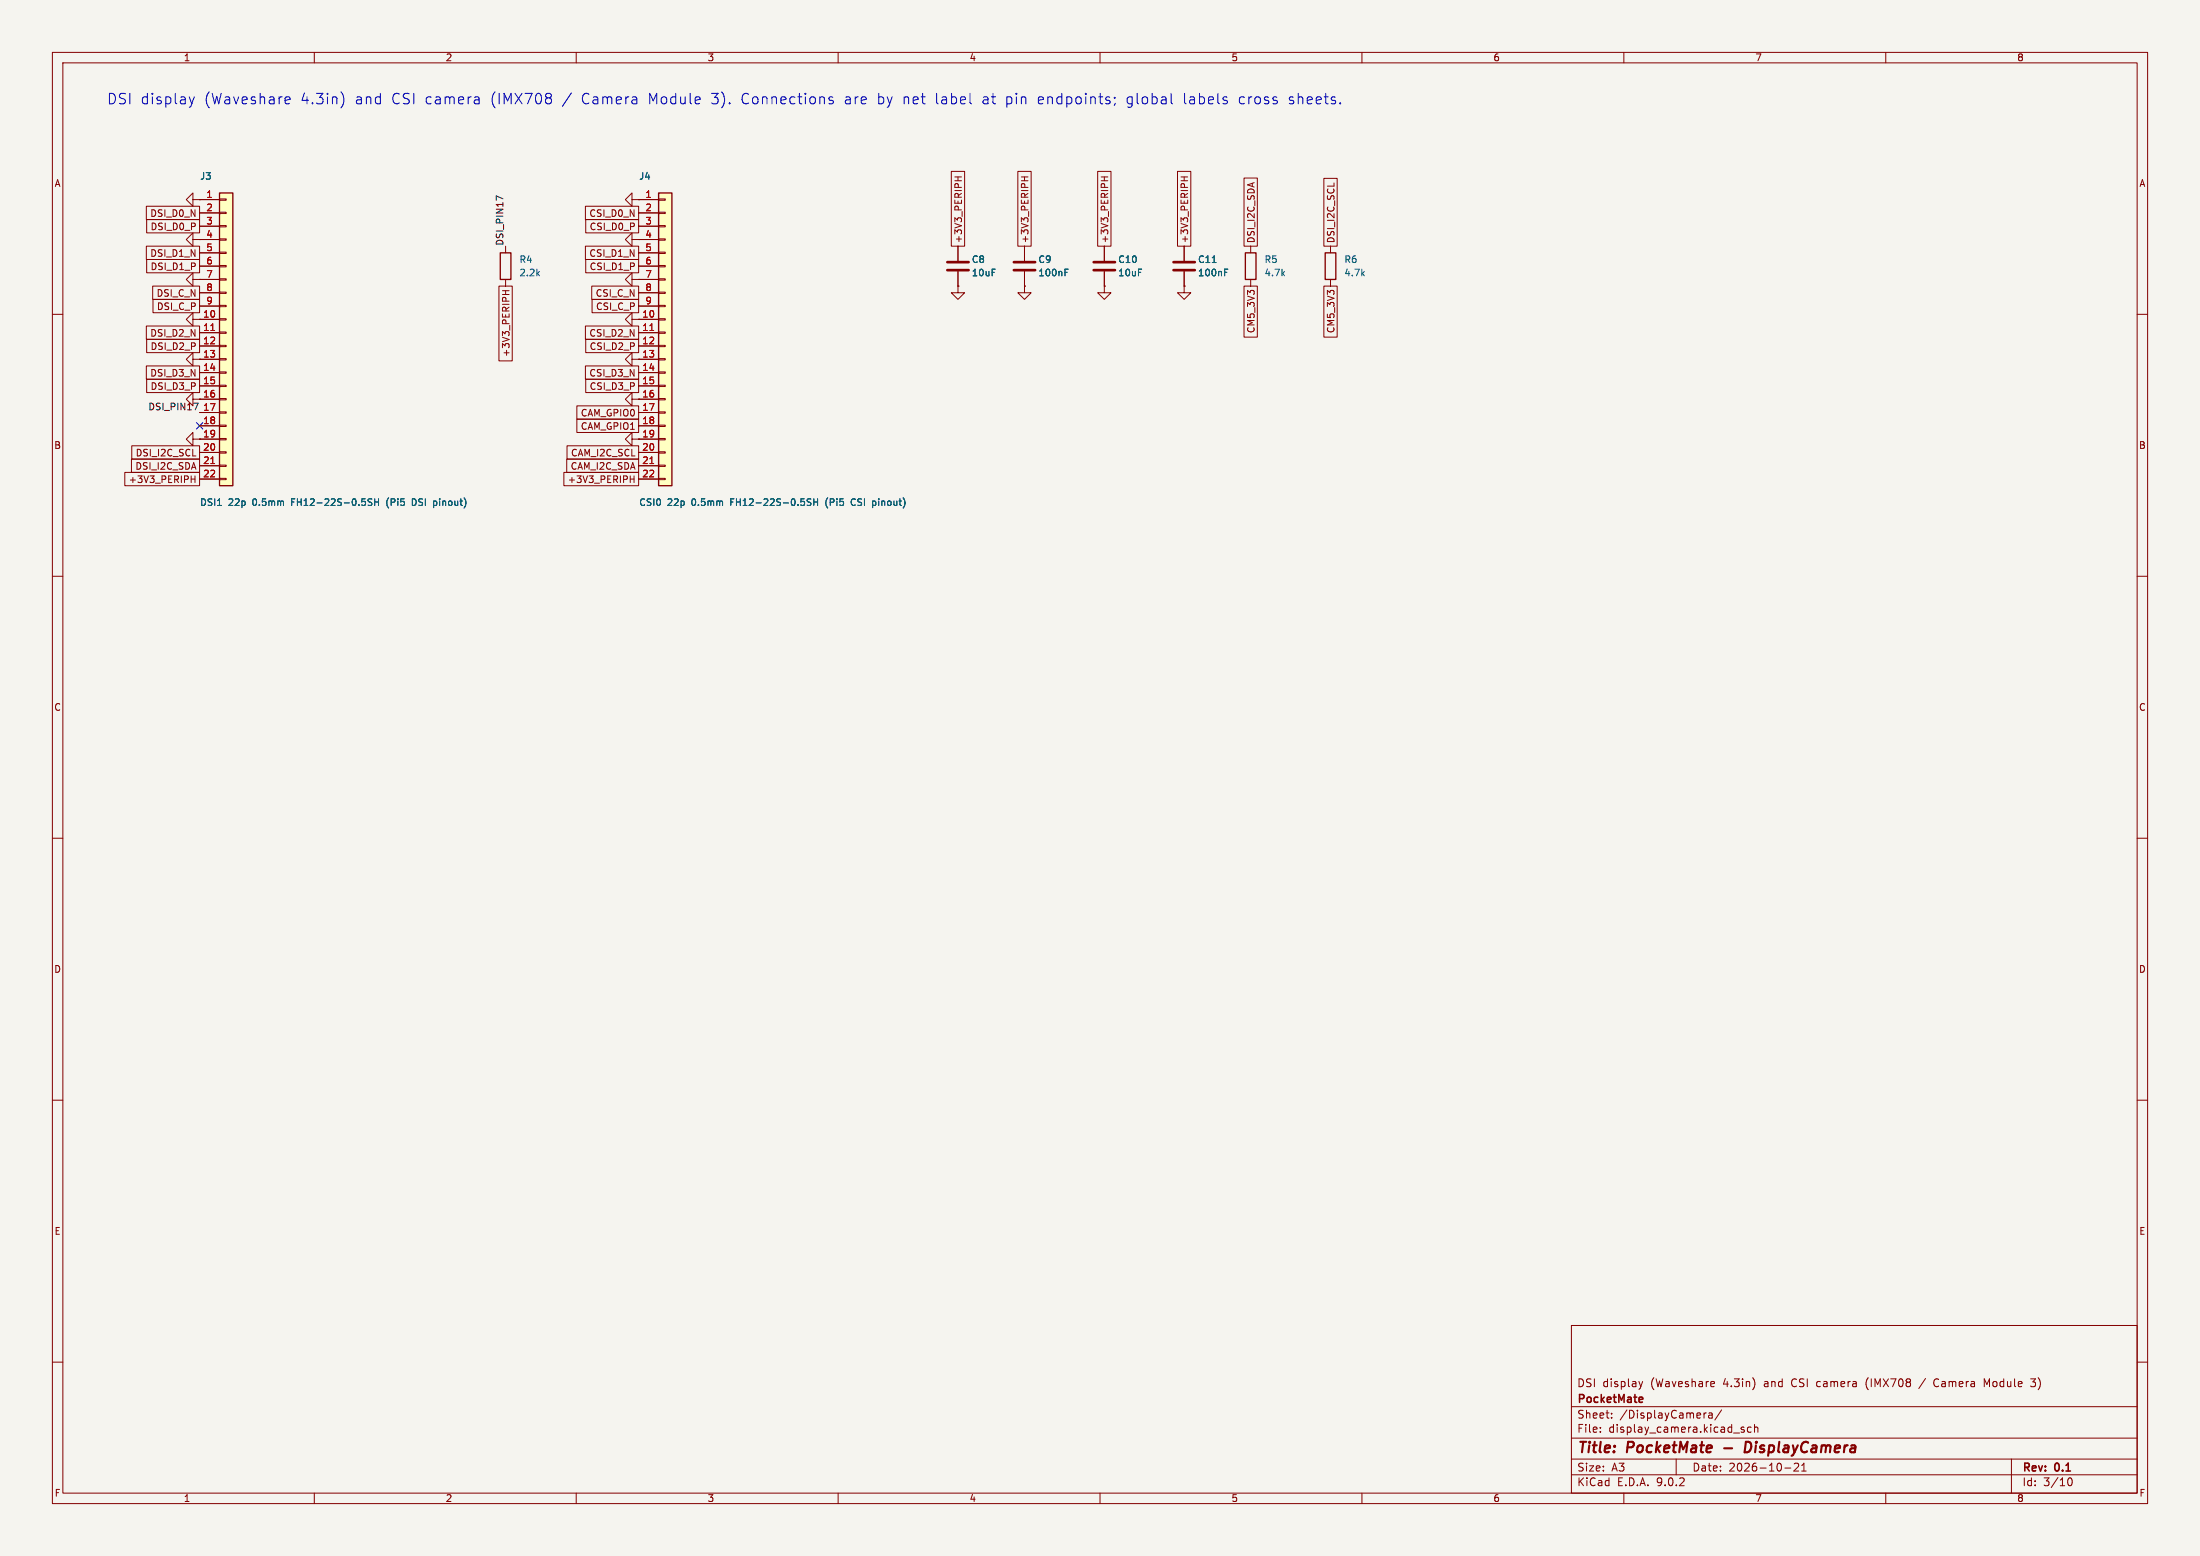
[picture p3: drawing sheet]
<svg xmlns="http://www.w3.org/2000/svg" width="420mm" height="297mm" viewBox="0 0 420 297" stroke-linecap="round" stroke-linejoin="round" font-family="sans-serif">
<path d="M0 0h420v297h-420z" fill="#f5f4ef" stroke="#f5f4ef" stroke-width=".19"/>
<g fill="none" stroke="#840000" stroke-width=".19">
<path d="M10 10h400v277h-400zM12 12h396v273h-396zM60 10v2M110 10v2M160 10v2M210 10v2M260 10v2M310 10v2M360 10v2M120.6 53.3v-1.2l-1.2 1.2 1.2 1.3v-1.3h1.3M121.9 53.3h.1M238.8 47v1.3"/>
<path d="M238.8 53.3v1.3M10 60h2M36.8 76.2v-1.3l-1.2 1.3 1.2 1.3v-1.3h1.3M36.8 68.6v-1.3l-1.2 1.3 1.2 1.3v-1.3h1.3M38.1 76.2h.1M38.1 68.6h.1M120.6 76.2v-1.3l-1.2 1.3 1.2 1.3v-1.3h1.3M120.6 61v-1.3l-1.2 1.3 1.2 1.2v-1.2h1.3M121.9 76.2h.1M121.9 61h.1M408 60h2M120.6 83.8v-1.2l-1.2 1.2 1.2 1.3v-1.3h1.3"/>
<path d="M121.9 83.8h.1M10 110h2M408 110h2M10 160h2M408 160h2M10 210h2M408 210h2M300 253h108v32h-108zM10 260h2M300 278.5h108M300 274.5h108M300 268.5h108"/>
<path d="M305.5 273.2v.2M305.5 272.5v.1M307.7 270.5v.2M307.7 269.8v.1M312.9 263.7l.3 1M313.2 264.7l-.1 .3M313.6 263.7l-.4 1M320 278.5v3M325.7 269.7l-.3 .1M326.2 269.8h.6l.1 .9M326.8 263.7l.4 .1 .1 .2-.7 .2M326.9 270l-.5 .1a.29 .29 0 0 0-.2 .3 .29 .29 0 0 0 .2 .3l.5-.1"/>
<path d="M327.2 264.6l-.4 .1M328.7 269.1l-1.3 1.9M332.9 272.5l-.3-.1-.2 .2v.2l.5 .2v.3h-.5M334.3 272.5l-.4-.1-.3 .3 .1 .6h.6M334.9 263.4l.1 .6-.1 .8M334.9 272.5l.3-.1 .3 .1 .1 .9M334.9 271.9v1.5M343.3 279.4v.5l-.9 .9h1M343.9 279.7l.5-.4v1.5M356.3 263.6v1M367.6 263.1l-1.3 1.9M369.7 263.2a.81 .81 0 0 0-.5 .7 .81 .81 0 0 0 .5 .8"/>
<path d="M379.8 263.2l-.5 1.1-.5-1.1v1.5M384 278.5v6.5M387.7 264.5l.2 .2 .5-.1M387.7 263.2h.9l-.5 .6h.3M408 260h2M60 285v2M110 285v2M160 285v2M210 285v2M260 285v2M300 281.5h108M310 285v2"/>
<path d="M340.7 280.2h1.2M343.9 280.8h.9M360 285v2M394.7 282.7l.2-.5 .2-.1a.8 .8 0 0 1 .5 .7 .8 .8 0 0 1-.5 .8l-.2-.2-.2-.4"/>
</g>
<path d="M329.1 276.4h1.6M334 275.3l-.7-.1-.3 2h.5l.5-.3" fill="none" stroke="#840000" stroke-width=".4"/>
<path d="M313.1 266.7l.4 .1 .1 .2-.7 .2M313.5 267.6l-.4 .1" fill="none" stroke="#840000" stroke-width=".3"/>
<path d="M237.7 48.3h2.1v5h-2.1z" fill="none" stroke="#840000" stroke-width=".25"/>
<path d="M125.7 36.8h2.6v55.9h-2.6z" fill="#ffffc2"/>
<path d="M125.7 36.8h2.6v55.9h-2.6zM95.5 48.3h2v5h-2zM253 48.3h2v5h-2z" fill="none" stroke="#840000" stroke-width=".25"/>
<g fill="none" stroke="#840000" stroke-width=".19">
<path d="M120.6 38.1v-1.3l-1.2 1.3 1.2 1.3v-1.3h1.3M121.9 38.1h.1M121.9 38.1h3.8M125.7 38h1.3v.2h-1.3zM96.5 47v1.3M96.5 53.3v1.3M120.6 45.7v-1.2l-1.2 1.2 1.2 1.3v-1.3h1.3M121.9 45.7h.1M121.9 40.6h3.8M121.9 43.2h3.8M121.9 45.7h3.8M121.9 48.3h3.8"/>
<path d="M121.9 50.8h3.8M121.9 53.3h3.8M121.9 55.9h3.8M121.9 58.4h3.8M125.7 40.5h1.3v.3h-1.3zM125.7 43.1h1.3v.2h-1.3zM125.7 45.6h1.3v.2h-1.3zM125.7 48.1h1.3v.3h-1.3zM125.7 50.7h1.3v.2h-1.3zM125.7 53.2h1.3v.3h-1.3zM125.7 55.8h1.3v.2h-1.3zM125.7 58.3h1.3v.2h-1.3z"/>
<path d="M182.9 54.6v1.3h1.2l-1.2 1.3-1.3-1.3h1.3M182.9 54.6h.1M182.9 47v2.8M182.9 51.8v2.8M195.6 54.6v1.3h1.2l-1.2 1.3-1.3-1.3h1.3M195.6 54.6h.1M195.6 47v2.8M195.6 51.8v2.8M210.8 54.6v1.3h1.3l-1.3 1.3-1.3-1.3h1.3M210.8 54.6h.1M210.8 47v2.8M210.8 51.8v2.8"/>
<path d="M226.1 54.6v1.3h1.2l-1.2 1.3-1.3-1.3h1.3M226.1 54.6h.1M226.1 47v2.8M226.1 51.8v2.8M254 47v1.3M254 53.3v1.3M120.6 68.6v-1.3l-1.2 1.3 1.2 1.3v-1.3h1.3M121.9 68.6h.1M121.9 61h3.8M121.9 63.5h3.8M121.9 66h3.8M121.9 68.6h3.8"/>
<path d="M121.9 71.1h3.8M121.9 73.7h3.8M121.9 76.2h3.8M121.9 78.7h3.8M125.7 60.8h1.3v.3h-1.3zM125.7 63.4h1.3v.2h-1.3zM125.7 65.9h1.3v.3h-1.3zM125.7 68.5h1.3v.2h-1.3zM125.7 71h1.3v.2h-1.3zM125.7 73.5h1.3v.3h-1.3zM125.7 76.1h1.3v.2h-1.3zM125.7 78.6h1.3v.3h-1.3z"/>
<path d="M121.9 81.3h3.8M121.9 83.8h3.8M121.9 86.4h3.8M121.9 88.9h3.8M121.9 91.4h3.8M125.7 81.2h1.3v.2h-1.3zM125.7 83.7h1.3v.2h-1.3zM125.7 86.2h1.3v.3h-1.3zM125.7 88.8h1.3v.2h-1.3zM125.7 91.3h1.3v.3h-1.3z"/>
</g>
<path d="M124.1 63.1h.7M124.1 88.5h.7" fill="none" stroke="#a90000" stroke-width=".19"/>
<g fill="none" stroke="#006464" stroke-width=".19">
<path d="M203.3 52h.4M203.3 51.4h.6M231.4 50.1h.8M233.8 52h.4M233.8 51.4h.6M154.8 95.3l-.5-.1-.2 .1v.4l.6 .2 .1 .3-.2 .3-.5-.1M155.4 95.2v1.3M155.4 95.8h.7M156.1 95.2v1.3M162.7 95.3l-.2 .5 .2 .6M166.6 96.4l.4 .1M166.6 95.6v1.3"/>
<path d="M167 95.6l-.4 .1"/>
</g>
<path d="M180.8 50h4.1M180.8 51.6h4.1M193.5 50h4.1M193.5 51.6h4.1M208.8 50h4.1M208.8 51.6h4.1M224 50h4.1M224 51.6h4.1" fill="none" stroke="#840000" stroke-width=".51"/>
<path d="M41.9 36.8h2.5v55.9h-2.5z" fill="#ffffc2"/>
<path d="M41.9 36.8h2.5v55.9h-2.5z" fill="none" stroke="#840000" stroke-width=".25"/>
<g fill="none" stroke="#840000" stroke-width=".19">
<path d="M27.9 39.4h10.2v2.5h-10.2zM36.8 38.1v-1.3l-1.2 1.3 1.2 1.3v-1.3h1.3M38.1 38.1h.1M38.1 38.1h3.8M41.9 38h1.3v.2h-1.3zM111.8 39.4h10.1v2.5h-10.1zM121.9 38.1h.1M121.9 38.1h3.8M181.6 32.7h2.6v14.3h-2.6zM182.3 33.8h1.3M182.9 33.8v.7M194.3 32.7h2.6v14.3h-2.6z"/>
<path d="M195 33.8h1.3M195.6 33.8v.7M209.5 32.7h2.6v14.3h-2.6zM210.2 33.8h1.3M210.8 33.8v.7M224.8 32.7h2.5v14.3h-2.5zM225.5 33.8h1.2M226.1 33.8v.7M237.5 34h2.5v13h-2.5zM252.7 34h2.6v13h-2.6zM27.9 47h10.2v2.5h-10.2zM28 49.5h10.1v2.6h-10.1z"/>
<path d="M28 41.9h10.1v2.6h-10.1zM29.1 54.6h9v2.6h-9zM29.2 57.1h8.9v2.6h-8.9zM36.8 53.3v-1.2l-1.2 1.2 1.2 1.3v-1.3h1.3M36.8 45.7v-1.2l-1.2 1.2 1.2 1.3v-1.3h1.3M38.1 53.3h.1M38.1 45.7h.1M38.1 40.6h3.8M38.1 43.2h3.8M38.1 45.7h3.8M38.1 48.3h3.8M38.1 50.8h3.8"/>
<path d="M38.1 53.3h3.8M38.1 55.9h3.8M38.1 58.4h3.8M41.9 40.5h1.3v.3h-1.3zM41.9 43.1h1.3v.2h-1.3zM41.9 45.6h1.3v.2h-1.3zM41.9 48.1h1.3v.3h-1.3zM41.9 50.7h1.3v.2h-1.3zM41.9 53.2h1.3v.3h-1.3zM41.9 55.8h1.3v.2h-1.3zM41.9 58.3h1.3v.2h-1.3zM95.2 54.6h2.6v14.3h-2.6z"/>
<path d="M95.9 55.5h1.3M96.5 55.5v.7M111.8 47h10.1v2.5h-10.1zM111.8 41.9h10.1v2.6h-10.1zM111.8 49.5h10.1v2.6h-10.1zM113 54.6h8.9v2.6h-8.9zM113 57.1h8.9v2.6h-8.9zM121.9 45.7h.1M121.9 53.3h.1M121.9 40.6h3.8M121.9 43.2h3.8M121.9 45.7h3.8"/>
<path d="M121.9 48.3h3.8M121.9 50.8h3.8M121.9 53.3h3.8M121.9 55.9h3.8M121.9 58.4h3.8M182.9 54.6h.1M182.9 47v2.8M182.9 51.8v2.8M195.6 54.6h.1M195.6 47v2.8M195.6 51.8v2.8M210.8 54.6h.1"/>
<path d="M210.8 47v2.8M210.8 51.8v2.8M226.1 54.6h.1M226.1 47v2.8M226.1 51.8v2.8M237.5 54.6h2.5v9.8h-2.5zM252.7 54.6h2.6v9.8h-2.6zM27.9 69.8h10.2v2.6h-10.2zM27.9 62.2h10.2v2.6h-10.2zM28 72.4h10.1v2.5h-10.1zM28 64.8h10.1v2.5h-10.1zM36.8 61v-1.3l-1.2 1.3 1.2 1.2v-1.2h1.3"/>
<path d="M38.1 61h.1M38.1 76.2h.1M38.1 68.6h.1M38.1 61h3.8M38.1 63.5h3.8M38.1 66h3.8M38.1 68.6h3.8M38.1 71.1h3.8M38.1 73.7h3.8M38.1 76.2h3.8M38.1 78.7h3.8M41.9 60.8h1.3v.3h-1.3z"/>
<path d="M41.9 63.4h1.3v.2h-1.3zM41.9 65.9h1.3v.3h-1.3zM41.9 68.5h1.3v.2h-1.3zM41.9 71h1.3v.2h-1.3zM41.9 73.5h1.3v.3h-1.3zM41.9 76.1h1.3v.2h-1.3zM41.9 78.6h1.3v.3h-1.3zM110.1 77.5h11.8v2.5h-11.8zM111.8 62.2h10.1v2.6h-10.1zM111.8 69.8h10.1v2.6h-10.1zM111.8 64.8h10.1v2.5h-10.1zM111.8 72.4h10.1v2.5h-10.1z"/>
<path d="M121.9 76.2h.1M121.9 61h.1M121.9 68.6h.1M121.9 61h3.8M121.9 63.5h3.8M121.9 66h3.8M121.9 68.6h3.8M121.9 71.1h3.8M121.9 73.7h3.8M121.9 76.2h3.8M121.9 78.7h3.8M23.8 90.2h14.3v2.5h-14.3z"/>
<path d="M25.1 87.6h13v2.6h-13zM25.2 85.1h12.9v2.5h-12.9zM36.5 91.4h.7M36.8 83.8v-1.2l-1.2 1.2 1.2 1.3v-1.3h1.3M37.2 90.8v1.3M38.1 83.8h.1M38.1 81.3h3.8M38.1 83.8h3.8M38.1 86.4h3.8M38.1 88.9h3.8M38.1 91.4h3.8M41.9 81.2h1.3v.2h-1.3z"/>
<path d="M41.9 83.7h1.3v.2h-1.3zM41.9 86.2h1.3v.3h-1.3zM41.9 88.8h1.3v.2h-1.3zM41.9 91.3h1.3v.3h-1.3zM107.6 90.2h14.3v2.5h-14.3zM108.2 87.6h13.7v2.6h-13.7zM108.2 85.1h13.7v2.5h-13.7zM110.1 80h11.8v2.6h-11.8zM120.3 91.4h.7M121 90.8v1.3M121.9 83.8h.1M121.9 81.3h3.8"/>
<path d="M121.9 83.8h3.8M121.9 86.4h3.8M121.9 88.9h3.8M121.9 91.4h3.8"/>
</g>
<path d="M40.2 63.1h.8M124.1 63.1h.7M40.2 88.5h.8M124.1 88.5h.7" fill="none" stroke="#a90000" stroke-width=".19"/>
<g fill="none" stroke="#006464" stroke-width=".19">
<path d="M203.3 52h.4M203.3 51.4h.6M231.4 50.1h.8M233.8 52h.4M233.8 51.4h.6M71 95.3l-.5-.1-.2 .1v.4l.6 .2 .1 .3-.3 .3-.4-.1M71.5 95.2v1.3M71.5 95.8h.8M72.3 95.2v1.3M79 95.2h-.3v1.3h.3M82.8 96.4l.3 .1M82.8 95.6v1.3"/>
<path d="M83.1 95.6l-.3 .1M154.8 95.3l-.5-.1-.2 .1v.4l.6 .2 .1 .3-.2 .3-.5-.1M155.4 95.8h.7M155.4 95.2v1.3M156.1 95.2v1.3M162.7 95.3l-.2 .5 .2 .6M166.6 96.4l.4 .1M166.6 95.6v1.3M167 95.6l-.4 .1"/>
</g>
<path d="M96 37.9l-1.3-.5v.8M37 77h.8l-.5 1.2" fill="none" stroke="#0f0f0f" stroke-width=".19"/>
<path d="M37.5 80.7l1.2 1.2M38.7 80.7l-1.2 1.2" fill="none" stroke="#000084" stroke-width=".19"/>
<g fill="none" stroke="#0000c2" stroke-width=".19">
<path d="M36.1 18.5l.5 1.3M36.6 19.8l-.3 .6M37.1 18.5l-.5 1.3M54.7 18.5l.6 .1 .1 .4-1 .2M55.3 19.7l-.6 .1M65.1 17.5a2.29 2.29 0 0 1 0 3.1M91.4 18.6l.1 1.2M91.5 19.7l-.2 .1M91.5 19l-.2 .1M105.1 17.9l.2 .3-.2 .4M105.1 18.8l.2 .3v.3l-.2 .3M159 18.6l-.5-.1-.3 .3 .1 .3 .7 .1v.5h-.8"/>
<path d="M212.8 18.6v.2M212.9 19.7l-.2 .4"/>
</g>
<g font-size="2.8" fill="#0000c2">
<text x="20.3" y="20.1">DSI display</text>
<text x="38.9" y="20.1">(Waveshare</text>
<text x="57.3" y="20.1">4.3in)</text>
<text x="67.8" y="20.1">and</text>
<text x="74.8" y="20.1">CSI camera</text>
<text x="93.8" y="20.1">(IMX708</text>
<text x="107.5" y="20.1">/</text>
<text x="111.2" y="20.1">Camera</text>
<text x="124" y="20.1">Module</text>
<text x="136.1" y="20.1">3).</text>
<text x="141.9" y="20.1">Connections</text>
<text x="161.6" y="20.1">are</text>
<text x="168" y="20.1">by</text>
<text x="172.9" y="20.1">net</text>
<text x="179.1" y="20.1">label</text>
<text x="188.1" y="20.1">at</text>
<text x="192.7" y="20.1">pin</text>
<text x="198.8" y="20.1">endpoints;</text>
<text x="215.8" y="20.1">global</text>
<text x="226.8" y="20.1">labels</text>
<text x="237.4" y="20.1">cross</text>
<text x="247" y="20.1">sheets.</text>
</g>
<g font-size="2.8" fill="#840000">
<text x="301" y="277.9">Title:</text>
<text x="310.6" y="277.9">PocketMate</text>
<text x="334.7" y="277.9">DisplayCamera</text>
</g>
<g font-size="2.1" fill="#840000">
<text x="301" y="268.2">PocketMate</text>
<text x="301" y="265">DSI display</text>
<text x="315.2" y="265">(Waveshare</text>
<text x="329.1" y="265">4.3in)</text>
<text x="337" y="265">and</text>
<text x="342.4" y="265">CSI camera</text>
<text x="356.9" y="265">(IMX708</text>
<text x="370.2" y="265">Camera</text>
<text x="379.9" y="265">Module</text>
<text x="389.1" y="265">3)</text>
<text x="301" y="273.7">File:</text>
<text x="301" y="271">Sheet:</text>
<text x="307.1" y="273.7">display_camera.kicad_sch</text>
<text x="309.2" y="271">/DisplayCamera/</text>
<text x="301" y="281.1">Size:</text>
<text x="307.6" y="281.1">A3</text>
<text x="323" y="281.1">Date:</text>
<text x="330" y="281.1">2026-10-21</text>
<text x="386" y="281.3">Rev:</text>
<text x="392.4" y="281.3">0.1</text>
<text x="301" y="283.9">KiCad</text>
<text x="308.7" y="283.9">E.D.A.</text>
<text x="316.3" y="283.9">9.0.2</text>
<text x="386" y="283.9">Id:</text>
<text x="390.1" y="283.9">3/10</text>
</g>
<g font-size="1.8" fill="#840000">
<text x="35" y="11.9">1</text>
<text x="85" y="11.9">2</text>
<text x="135" y="11.9">3</text>
<text x="185" y="11.9">4</text>
<text x="235" y="11.9">5</text>
<text x="285" y="11.9">6</text>
<text x="335" y="11.9">7</text>
<text x="385" y="11.9">8</text>
<text x="10.3" y="35.9">A</text>
<text x="408.3" y="35.9">A</text>
<text x="28.6" y="41.6">DSI_D0_N</text>
<text x="112.4" y="41.6">CSI_D0_N</text>
<text x="28.7" y="44.1">DSI_D0_P</text>
<text x="112.5" y="44.1">CSI_D0_P</text>
<text x="183.8" y="46.5" transform="rotate(-90 183.8 46.5)">+3V3_PERIPH</text>
<text x="196.5" y="46.5" transform="rotate(-90 196.5 46.5)">+3V3_PERIPH</text>
<text x="211.8" y="46.5" transform="rotate(-90 211.8 46.5)">+3V3_PERIPH</text>
<text x="227" y="46.5" transform="rotate(-90 227 46.5)">+3V3_PERIPH</text>
<text x="239.7" y="46.5" transform="rotate(-90 239.7 46.5)">DSI_I2C_SDA</text>
<text x="255" y="46.5" transform="rotate(-90 255 46.5)">DSI_I2C_SCL</text>
<text x="28.6" y="49.2">DSI_D1_N</text>
<text x="28.7" y="51.8">DSI_D1_P</text>
<text x="112.4" y="49.2">CSI_D1_N</text>
<text x="112.5" y="51.8">CSI_D1_P</text>
<text x="29.8" y="56.8">DSI_C_N</text>
<text x="29.9" y="59.4">DSI_C_P</text>
<text x="113.6" y="56.8">CSI_C_N</text>
<text x="113.7" y="59.4">CSI_C_P</text>
<text x="28.6" y="64.5">DSI_D2_N</text>
<text x="112.4" y="64.5">CSI_D2_N</text>
<text x="239.7" y="63.7" transform="rotate(-90 239.7 63.7)">CM5_3V3</text>
<text x="255" y="63.7" transform="rotate(-90 255 63.7)">CM5_3V3</text>
<text x="28.7" y="67">DSI_D2_P</text>
<text x="97.5" y="68.2" transform="rotate(-90 97.5 68.2)">+3V3_PERIPH</text>
<text x="112.5" y="67">CSI_D2_P</text>
<text x="28.6" y="72.1">DSI_D3_N</text>
<text x="28.7" y="74.6">DSI_D3_P</text>
<text x="112.4" y="72.1">CSI_D3_N</text>
<text x="112.5" y="74.6">CSI_D3_P</text>
<text x="110.8" y="79.7">CAM_GPIO0</text>
<text x="110.8" y="82.2">CAM_GPIO1</text>
<text x="10.3" y="85.9">B</text>
<text x="25.7" y="89.9">DSI_I2C_SDA</text>
<text x="25.8" y="87.3">DSI_I2C_SCL</text>
<text x="108.8" y="89.9">CAM_I2C_SDA</text>
<text x="108.9" y="87.3">CAM_I2C_SCL</text>
<text x="408.2" y="85.9">B</text>
<text x="24.5" y="92.4">+3V3_PERIPH</text>
<text x="108.3" y="92.4">+3V3_PERIPH</text>
<text x="10.3" y="135.9">C</text>
<text x="408.2" y="135.9">C</text>
<text x="10.3" y="185.9">D</text>
<text x="408.2" y="185.9">D</text>
<text x="10.3" y="235.9">E</text>
<text x="408.3" y="235.9">E</text>
<text x="10.3" y="285.9">F</text>
<text x="35" y="286.9">1</text>
<text x="85" y="286.9">2</text>
<text x="135" y="286.9">3</text>
<text x="185" y="286.9">4</text>
<text x="235" y="286.9">5</text>
<text x="285" y="286.9">6</text>
<text x="335" y="286.9">7</text>
<text x="385" y="286.9">8</text>
<text x="408.3" y="285.9">F</text>
</g>
<g font-size="1.8" fill="#006464">
<text x="38.1" y="34.5">J3</text>
<text x="121.9" y="34.5">J4</text>
<text x="99.1" y="50.4">R4</text>
<text x="99.1" y="52.9">2.2k</text>
<text x="185.4" y="50.4">C8</text>
<text x="185.4" y="52.9">10uF</text>
<text x="198.1" y="50.4">C9</text>
<text x="198.1" y="52.9">100nF</text>
<text x="213.4" y="50.4">C10</text>
<text x="213.4" y="52.9">10uF</text>
<text x="228.6" y="52.9">100nF</text>
<text x="228.6" y="50.4">C11</text>
<text x="241.3" y="50.4">R5</text>
<text x="241.3" y="52.9">4.7k</text>
<text x="256.5" y="50.4">R6</text>
<text x="256.5" y="52.9">4.7k</text>
<text x="38.1" y="96.8">DSI1</text>
<text x="43.6" y="96.8">22p</text>
<text x="48.3" y="96.8">0.5mm</text>
<text x="55.9" y="96.8">FH12-22S-0.5SH</text>
<text x="74.2" y="96.8">(Pi5</text>
<text x="79.3" y="96.8">DSI</text>
<text x="83.6" y="96.8">pinout)</text>
<text x="121.9" y="96.8">CSI0</text>
<text x="127.4" y="96.8">22p</text>
<text x="132.1" y="96.8">0.5mm</text>
<text x="139.7" y="96.8">FH12-22S-0.5SH</text>
<text x="158.1" y="96.8">(Pi5</text>
<text x="163.2" y="96.8">CSI</text>
<text x="167.4" y="96.8">pinout)</text>
</g>
<g font-size="1.8" fill="#a90000">
<text x="39.3" y="37.8">1</text>
<text x="39.3" y="40.4">2</text>
<text x="123.1" y="37.8">1</text>
<text x="123.1" y="40.4">2</text>
<text x="39.3" y="42.9">3</text>
<text x="39.3" y="45.5">4</text>
<text x="123.1" y="42.9">3</text>
<text x="123.1" y="45.5">4</text>
<text x="39.3" y="48">5</text>
<text x="39.3" y="50.5">6</text>
<text x="39.3" y="53.1">7</text>
<text x="123.1" y="48">5</text>
<text x="123.1" y="50.5">6</text>
<text x="123.1" y="53.1">7</text>
<text x="39.3" y="55.6">8</text>
<text x="39.3" y="58.2">9</text>
<text x="123.1" y="55.6">8</text>
<text x="123.1" y="58.2">9</text>
<text x="38.7" y="60.7">10</text>
<text x="38.7" y="63.2">11</text>
<text x="38.7" y="65.8">12</text>
<text x="122.5" y="60.7">10</text>
<text x="122.5" y="63.2">11</text>
<text x="122.5" y="65.8">12</text>
<text x="38.7" y="68.3">13</text>
<text x="38.7" y="70.9">14</text>
<text x="122.5" y="68.3">13</text>
<text x="122.5" y="70.9">14</text>
<text x="38.7" y="73.4">15</text>
<text x="38.7" y="75.9">16</text>
<text x="122.5" y="73.4">15</text>
<text x="122.5" y="75.9">16</text>
<text x="38.7" y="78.5">17</text>
<text x="38.7" y="81">18</text>
<text x="38.7" y="83.6">19</text>
<text x="122.5" y="78.5">17</text>
<text x="122.5" y="81">18</text>
<text x="122.5" y="83.6">19</text>
<text x="38.7" y="86.1">20</text>
<text x="38.7" y="88.6">21</text>
<text x="122.5" y="86.1">20</text>
<text x="122.5" y="88.6">21</text>
<text x="38.7" y="91.2">22</text>
<text x="122.5" y="91.2">22</text>
</g>
<g font-size="1.8" fill="#0f0f0f">
<text x="96.2" y="47" transform="rotate(-90 96.2 47)">DSI_PIN17</text>
<text x="28.2" y="78.4">DSI_PIN17</text>
</g>
</svg>
